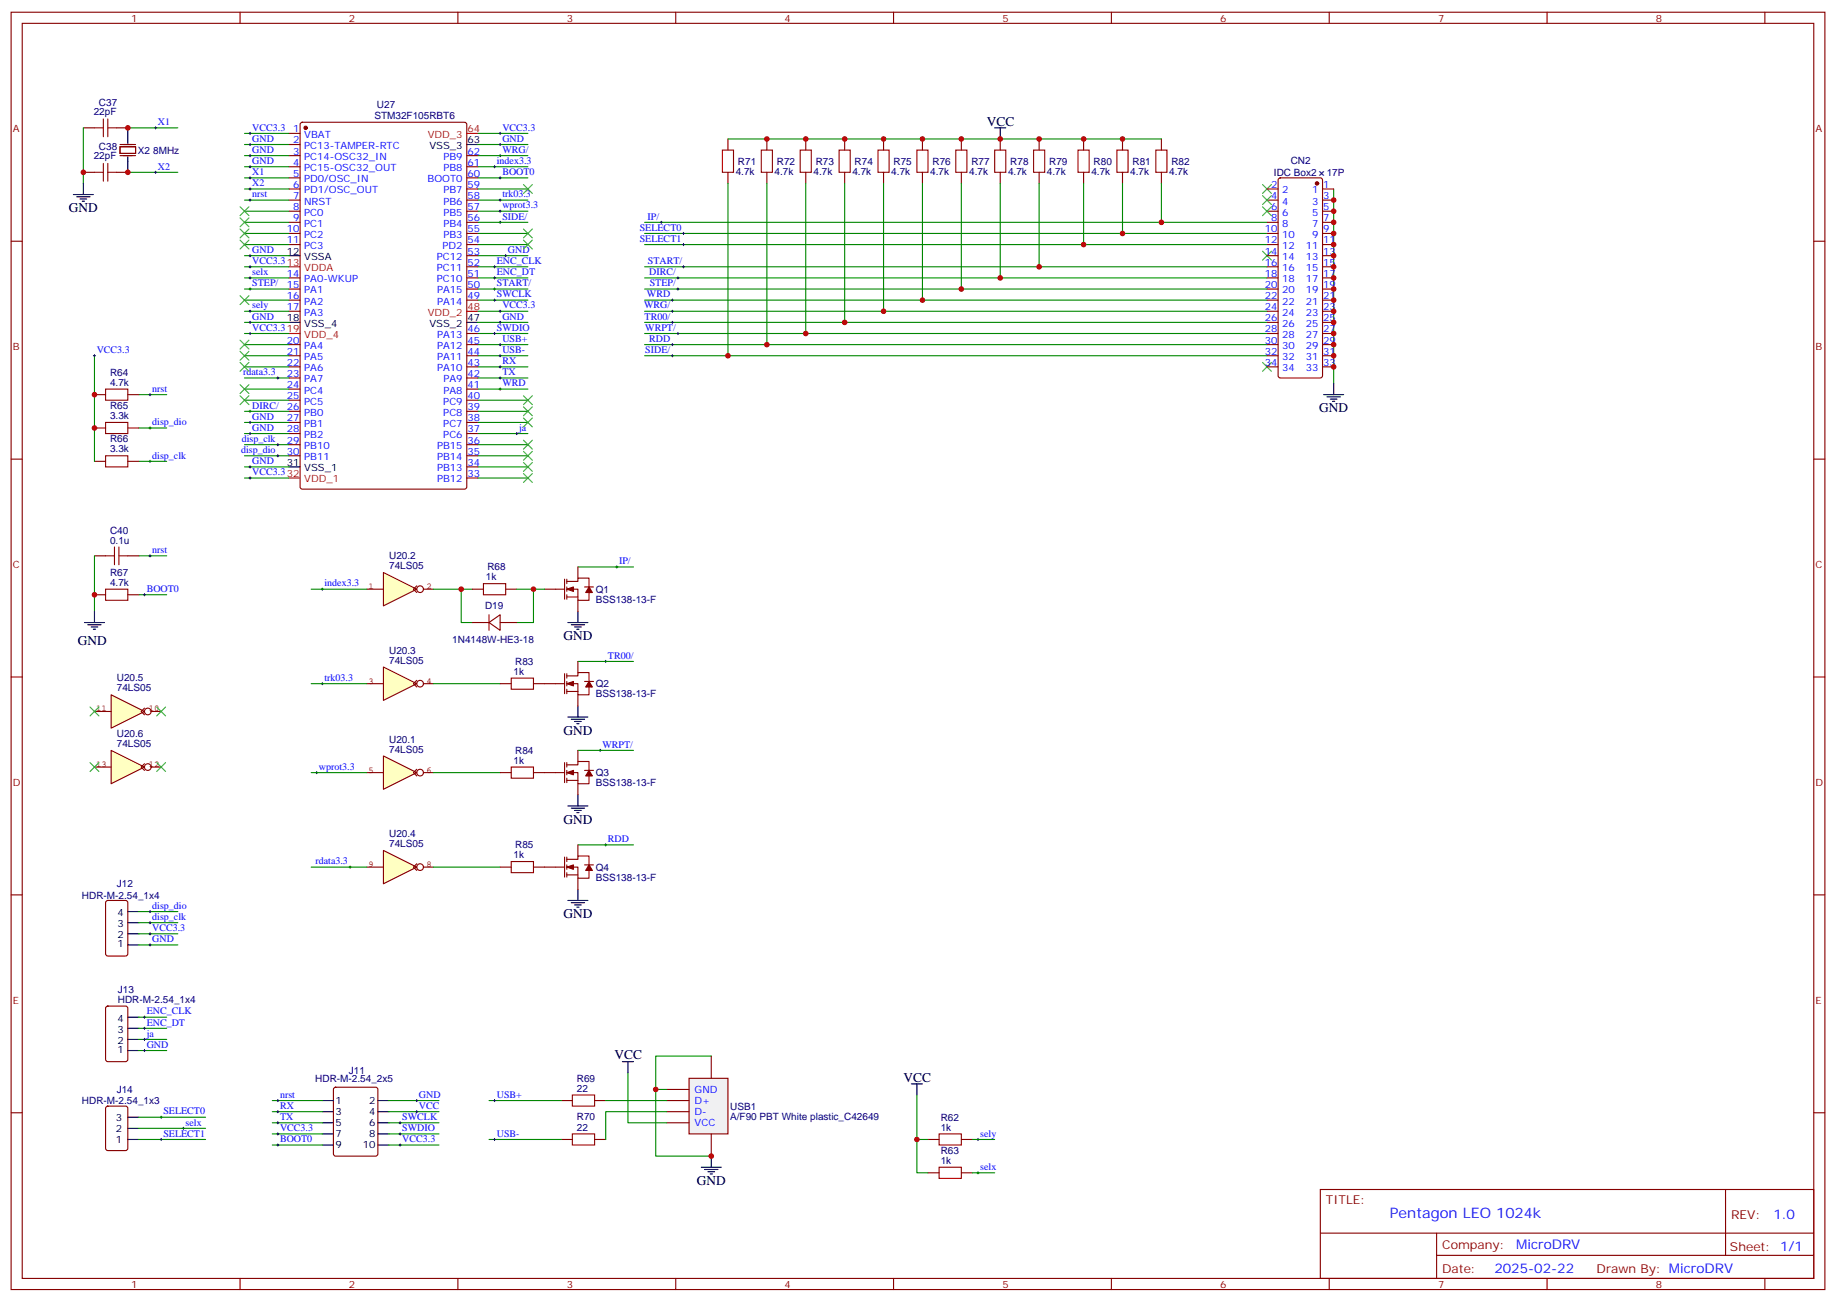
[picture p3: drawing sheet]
<svg xmlns="http://www.w3.org/2000/svg" width="583mm" height="413mm" viewBox="0 0 583 413" stroke-linecap="round" stroke-linejoin="round" font-family="sans-serif">
<g fill="none" stroke="#870000" stroke-width=".35">
<path d="M3.5 3.9h575.8v405.3h-575.8zM7.1 7.4h568.6v398.3h-568.6zM76.2 3.9v3.5M145.3 3.9v3.5M214.5 3.9v3.5M283.6 3.9v3.5M352.8 3.9v3.5M421.9 3.9v3.5M491.1 3.9v3.5M560.2 3.9v3.5M95.5 39l.5-.2h51.5l.6 .4 .1 115.3-.5 .7h-51.7l-.7-.4-.1-115.3zM26.5 54.7h3.5"/>
<path d="M26.5 40.6h3.5M37 54.7h3.6M37 40.6h3.6M38.1 46.6h4.9v2.1h-4.9zM38.1 45.9h4.9M38.1 49.4h4.9M91.7 60h3.5M91.7 42.3h3.5M91.7 45.9h3.5M91.7 49.4h3.5M91.7 52.9h3.5M91.7 56.4h3.5"/>
<path d="M148.2 60h3.5M148.2 49.4h3.5M148.2 52.9h3.5M148.2 56.4h3.5M231.1 44.1v3.5M231.1 54.7v3.5M243.4 44.1v3.5M243.4 54.7v3.5M255.8 44.1v3.5M255.8 54.7v3.5M268.1 44.1v3.5M268.1 54.7v3.5"/>
<path d="M280.5 44.1v3.5M280.5 54.7v3.5M292.8 44.1v3.5M292.8 54.7v3.5M305.2 44.1v3.5M305.2 54.7v3.5M317.5 44.1v3.5M317.5 54.7v3.5M329.8 44.1v3.5M329.8 54.7v3.5M344 44.1v3.5M344 54.7v3.5"/>
<path d="M356.3 44.1v3.5M356.3 54.7v3.5M368.7 44.1v3.5M368.7 54.7v3.5M402.2 60h3.5M405.9 56.7l.5-.3h12.7l.7 .5v62.3l-.2 .5-.5 .2h-12.7l-.5-.2-.2-.5v-62zM419.8 60h3.5M3.5 76.6h3.6M91.7 63.5h3.5M91.7 67h3.5M91.7 70.6h3.5M91.7 74.1h3.5"/>
<path d="M91.7 77.6h3.5M148.2 63.5h3.5M148.2 67h3.5M148.2 70.6h3.5M148.2 74.1h3.5M148.2 77.6h3.5M402.2 63.5h3.5M402.2 67h3.5M402.2 70.6h3.5M402.2 74.1h3.5M402.2 77.6h3.5M419.8 63.5h3.5"/>
<path d="M419.8 67h3.5M419.8 70.6h3.5M419.8 74.1h3.5M419.8 77.6h3.5M575.7 76.6h3.6M91.7 98.8h3.5M91.7 95.3h3.5M91.7 91.7h3.5M91.7 88.2h3.5M148.2 81.1h3.5M148.2 95.3h3.5M148.2 84.7h3.5"/>
<path d="M148.2 91.7h3.5M148.2 88.2h3.5M402.2 98.8h3.5M402.2 81.1h3.5M402.2 95.3h3.5M402.2 84.7h3.5M402.2 91.7h3.5M402.2 88.2h3.5M419.8 98.8h3.5M419.8 81.1h3.5M419.8 95.3h3.5M419.8 84.7h3.5"/>
<path d="M419.8 91.7h3.5M419.8 88.2h3.5M91.7 116.4h3.5M91.7 112.9h3.5M91.7 109.4h3.5M91.7 119.9h3.5M148.2 116.4h3.5M148.2 112.9h3.5M148.2 109.4h3.5M148.2 105.8h3.5M148.2 119.9h3.5M402.2 116.4h3.5"/>
<path d="M402.2 112.9h3.5M402.2 109.4h3.5M402.2 105.8h3.5M402.2 102.3h3.5M419.8 116.4h3.5M419.8 112.9h3.5M419.8 109.4h3.5M419.8 105.8h3.5M419.8 102.3h3.5M30 135.8h3.5M30 125.2h3.5M40.6 135.8h3.5"/>
<path d="M40.6 125.2h3.5M91.7 123.5h3.5M91.7 127h3.5M91.7 130.5h3.5M91.7 134.1h3.5M91.7 137.6h3.5M148.2 123.5h3.5M148.2 127h3.5M148.2 130.5h3.5M148.2 134.1h3.5M148.2 137.6h3.5M3.5 145.7h3.6"/>
<path d="M30 146.4h3.5M40.6 146.4h3.5M91.7 141.1h3.5M91.7 144.6h3.5M148.2 141.1h3.5M148.2 144.6h3.5M148.2 151.7h3.5M148.2 148.2h3.5M575.7 145.7h3.6M30 176.4h3.5M40.6 176.4h3.5M30 188.7h3.5"/>
<path d="M40.6 188.7h3.5M3.5 214.8h3.6M575.7 214.8h3.6M3.5 284h3.6M33.7 286l.5-.2h5.7l.6 .4 .1 16.5-.5 .6-5.9 .1-.6-.5-.1-16.4zM575.7 284h3.6M33.7 319.5l.5-.2h5.7l.6 .4 .1 16.5-.5 .6-5.9 .1-.6-.5-.1-16.4zM3.5 353.1h3.6M178.2 349.3h3.5M188.7 349.3h3.6M575.7 353.1h3.6M178.2 361.6h3.5"/>
<path d="M188.7 361.6h3.6M294.6 361.6h3.5M294.6 372.2h3.5M305.2 361.6h3.5M305.2 372.2h3.5M419.1 377.5h156.6v28.2h-156.6zM547.7 377.5v20.9M419.1 391.3h156.5M456 398.4h119.6M456 391.3v14.1M76.2 405.7v3.5M145.3 405.7v3.5"/>
<path d="M214.5 405.7v3.5M283.6 405.7v3.5M352.8 405.7v3.5M421.9 405.7v3.5M491.1 405.7v3.5M560.2 405.7v3.5"/>
</g>
<g fill="none" stroke="#a10000" stroke-width=".35">
<path d="M32.8 37.7v5.7M34.2 37.7v5.7M30 54.7h2.8M30 40.6h2.8M32.8 51.9v5.6M34.2 54.7h2.8M34.2 51.9v5.6M34.2 40.6h2.8M229.3 47.6h3.5v7.1h-3.5zM241.7 47.6h3.5v7.1h-3.5zM254 47.6h3.5v7.1h-3.5zM266.3 47.6h3.6v7.1h-3.6z"/>
<path d="M278.7 47.6h3.5v7.1h-3.5zM291 47.6h3.6v7.1h-3.6zM303.4 47.6h3.5v7.1h-3.5zM315.7 47.6h3.6v7.1h-3.6zM328.1 47.6h3.5v7.1h-3.5zM342.2 47.6h3.5v7.1h-3.5zM354.5 47.6h3.6v7.1h-3.6zM366.9 47.6h3.5v7.1h-3.5zM33.5 134.1h7.1v3.5h-7.1zM33.5 123.5h7.1v3.5h-7.1zM33.5 144.6h7.1v3.6h-7.1zM33.5 176.4h2.8"/>
<path d="M36.3 173.6v5.6M37.7 176.4h2.9M37.7 173.6v5.6M33.5 187h7.1v3.5h-7.1zM181.7 359.8h7v3.6h-7zM181.7 347.5h7v3.5h-7zM298.1 359.8h7.1v3.6h-7.1zM298.1 370.4h7.1v3.5h-7.1z"/>
</g>
<g fill="none" stroke="#000" stroke-width=".35">
<path d="M26.5 58.2v3.5M40.6 40.6v4.9M40.6 49.7v5M148.2 45.9h3.5M315.7 40.6h3.6M317.5 40.6v3.5M23.3 61.7h6.3M24.3 62.4h4.3M25.4 63.1h2.1M26.1 63.9h.7M91.7 81.1h3.5M91.7 102.3h3.5"/>
<path d="M148.2 102.3h3.5M420.2 125.2h6.3M421.2 125.9h4.2M422.3 126.6h2.1M423 127.4h.7M423.3 121.7v3.5M91.7 148.2h3.5M26.8 197.6h6.4M27.9 198.3h4.2M28.9 199h2.1M29.6 199.7h.7M30 194v3.6"/>
<path d="M40.6 299.9h3.5M40.6 296.3h3.5M40.6 292.8h3.5M40.6 289.3h3.5M40.6 333.4h3.5M40.6 329.8h3.5M40.6 326.3h3.5M40.6 322.8h3.5"/>
</g>
<g fill="none" stroke="#3c3" stroke-width=".35">
<path d="M400.8 58.6l2.8 2.8M403.6 58.6l-2.8 2.8M76.2 65.6l2.8 2.8M76.2 69.1l2.8 2.9M76.2 72.7l2.8 2.8M76.2 76.2l2.8 2.8M79 65.6l-2.8 2.8M79 69.1l-2.8 2.9M79 72.7l-2.8 2.8M79 76.2l-2.8 2.8M166.2 76.2l2.8 2.8M169 76.2l-2.8 2.8"/>
<path d="M400.8 79.7l2.8 2.9M400.8 65.6l2.8 2.8M400.8 62.1l2.8 2.8M403.6 79.7l-2.8 2.9M403.6 65.6l-2.8 2.8M403.6 62.1l-2.8 2.8M76.2 108l2.8 2.8M76.2 111.5l2.8 2.8M76.2 115l2.8 2.8M79 108l-2.8 2.8M79 111.5l-2.8 2.8M79 115l-2.8 2.8"/>
<path d="M400.8 115l2.8 2.8M403.6 115l-2.8 2.8M76.2 122.1l2.8 2.8M76.2 125.6l2.8 2.8M79 122.1l-2.8 2.8M79 125.6l-2.8 2.8M166.2 125.6l2.8 2.8M166.2 139.7l2.8 2.8M169 125.6l-2.8 2.8M169 139.7l-2.8 2.8M166.2 143.2l2.8 2.9M166.2 146.8l2.8 2.8"/>
<path d="M166.2 150.3l2.8 2.8M169 143.2l-2.8 2.9M169 146.8l-2.8 2.8M169 150.3l-2.8 2.8"/>
</g>
<g fill="none" stroke="#008700" stroke-width=".35">
<path d="M26.5 40.6v17.6M40.6 40.6h15.8M40.6 54.7h15.8M77.6 42.3h14.1M77.6 45.9h14.1M77.6 49.4h14.1M77.6 52.9h14.1M77.6 56.4h14.1M77.6 60h14.1M151.7 42.3h15.9M151.7 45.9h15.9M151.7 49.4h15.9"/>
<path d="M151.7 52.9h15.9M151.7 56.4h15.9M151.7 60h15.9M231.1 58.2v54.7M231.1 44.1h137.6M243.4 58.2v51.2M255.8 58.2v47.6M268.1 58.2v44.1M280.5 58.2v40.6M292.8 58.2v37.1M305.2 58.2v33.5M317.5 58.2v30"/>
<path d="M329.8 58.2v26.5M344 58.2v19.4M356.3 58.2v15.9M368.7 58.2v12.4M423.3 60v61.7M77.6 70.6h14.1M77.6 74.1h14.1M77.6 77.6h14.1M77.6 63.5h14.1M77.6 67h14.1M151.7 70.6h15.9M151.7 74.1h15.9"/>
<path d="M151.7 77.6h15.9M151.7 63.5h15.9M151.7 67h15.9M204.6 70.6h197.6M204.6 74.1h197.6M204.6 77.6h197.6M77.6 84.7h14.1M77.6 88.2h14.1M77.6 91.7h14.1M77.6 95.3h14.1M77.6 98.8h14.1M77.6 81.1h14.1"/>
<path d="M151.7 84.7h15.9M151.7 88.2h15.9M151.7 91.7h15.9M151.7 95.3h15.9M151.7 98.8h15.9M151.7 81.1h15.9M204.6 84.7h197.6M204.6 88.2h197.6M204.6 91.7h197.6M204.6 95.3h197.6M204.6 98.8h197.6M30 112.9v33.5"/>
<path d="M77.6 102.3h14.1M77.6 105.8h14.1M77.6 109.4h14.1M77.6 112.9h14.1M77.6 116.4h14.1M77.6 119.9h14.1M151.7 102.3h15.9M151.7 105.8h15.9M151.7 109.4h15.9M151.7 112.9h15.9M151.7 116.4h15.9M151.7 119.9h15.9"/>
<path d="M204.6 102.3h197.6M204.6 105.8h197.6M204.6 109.4h197.6M204.6 112.9h197.6M44.1 125.2h8.8M44.1 135.8h8.8M77.6 123.5h14.1M77.6 127h14.1M77.6 130.5h14.1M77.6 134.1h14.1M77.6 137.6h14.1M151.7 123.5h15.9"/>
<path d="M151.7 127h15.9M151.7 130.5h15.9M151.7 134.1h15.9M151.7 137.6h15.9M44.1 146.4h8.8M77.6 148.2h14.1M77.6 151.7h14.1M77.6 141.1h14.1M77.6 144.6h14.1M151.7 148.2h15.9M151.7 151.7h15.9M151.7 141.1h15.9"/>
<path d="M151.7 144.6h15.9M30 176.4v17.6M44.1 176.4h8.8M44.1 188.7h8.8M44.1 289.3h12.3M44.1 292.8h12.3M44.1 296.3h12.3M44.1 299.9h12.3M44.1 322.8h8.8M44.1 326.3h8.8M44.1 329.8h8.8M44.1 333.4h8.8"/>
</g>
<g fill="#870000" stroke="#870000" stroke-width=".35">
<circle cx="418" cy="58.2" r=".53"/>
<circle cx="97" cy="40.6" r=".53"/>
</g>
<g fill="none" stroke="#000" stroke-width=".32">
<path d="M49 40.6h.7M49 54.7h.7M49.4 40.2v.7M49.4 54.3v.7M79 49.4h.7M79 45.9h.7M79 52.9h.7M79 56.4h.7M79 60h.7M79.4 45.5v.7M79.4 49v.7M79.4 52.6v.7"/>
<path d="M79.4 56.1v.7M79.4 59.6v.7M156.6 52.9h.7M157 52.6v.7M158.4 49.4h.7M158.4 42.3h.7M158.4 45.9h.7M158.4 56.4h.7M158.7 42v.7M158.7 45.5v.7M158.7 49v.7M158.7 56.1v.7"/>
<path d="M79 63.5h.7M79.4 63.1v.8M158.4 70.6h.7M158.4 63.5h.7M158.4 67h.7M158.7 63.1v.8M158.7 66.7v.7M158.7 70.2v.7M209.5 70.6h.8M209.9 70.2v.7M216.6 77.6h.7M216.6 74.1h.7"/>
<path d="M217 73.7v.7M217 77.3v.7M79 88.2h.7M79 91.7h.7M79 98.8h.7M79 81.1h.7M79.4 80.8v.7M79.4 87.8v.7M79.4 91.4v.7M79.4 98.4v.7M156.6 84.7h.7M156.6 88.2h.7"/>
<path d="M156.6 91.7h.7M157 84.3v.7M157 87.8v.7M157 91.4v.7M160.2 81.1h.7M160.5 80.8v.7M213.1 95.3h.7M213.1 98.8h.7M213.4 94.9v.7M213.4 98.4v.7M214.8 88.2h.7M214.8 91.7h.7"/>
<path d="M215.2 87.8v.7M215.2 91.4v.7M216.6 84.7h.7M217 84.3v.7M79 102.3h.7M79.4 102v.7M87.8 119.9h.7M88.2 119.6v.7M158.4 102.3h.7M158.4 109.4h.7M158.4 112.9h.7M158.7 102v.7"/>
<path d="M158.7 109v.7M158.7 112.5v.7M213.1 102.3h.7M213.1 109.4h.7M213.1 112.9h.7M213.4 102v.7M213.4 109v.7M213.4 112.5v.7M214.8 105.8h.7M215.2 105.5v.7M47.3 125.2h.7M47.3 135.8h.7"/>
<path d="M47.6 124.9v.7M47.6 135.5v.7M79 130.5h.7M79.4 130.2v.7M158.4 123.5h.7M158.7 123.1v.7M163.7 137.6h.7M164 137.2v.7M47.3 146.4h.7M47.6 146.1v.7M79 148.2h.7M79.4 147.8v.7"/>
<path d="M87.8 144.6h.7M87.8 141.1h.7M88.2 140.8v.7M88.2 144.3v.7M47.3 176.4h.7M47.6 176v.7M195.4 179.9h.7M195.8 179.6v.7M45.5 188.7h.7M45.9 188.4v.7M102 187h.7M102.3 186.6v.7"/>
<path d="M102 217h.7M102.3 216.6v.7M191.9 209.9h.7M192.3 209.6v.7M190.1 238.1h.8M190.5 237.8v.7M100.2 245.2h.7M100.5 244.8v.7M110.8 275.2h.7M111.1 274.8v.7M191.9 268.1h.7M192.3 267.8v.7"/>
<path d="M47.3 299.9h.7M47.3 296.3h.7M47.3 292.8h.7M47.3 289.3h.7M47.6 288.9v.7M47.6 292.5v.7M47.6 296v.7M47.6 299.5v.7M45.5 322.8h.7M45.5 326.3h.7M45.5 329.8h.7M45.5 333.4h.7"/>
<path d="M45.9 322.4v.7M45.9 326v.7M45.9 329.5v.7M45.9 333v.7M50.8 354.5h.7M51.2 354.2v.7M57.9 358.1h.7M58.2 357.7v.7M310.1 372.2h.7M310.1 361.6h.7M310.4 361.2v.8M310.4 371.8v.7"/>
</g>
<path d="M148.2 42.3h3.5M91.7 84.7h3.5M148.2 98.8h3.5M91.7 105.8h3.5M91.7 151.7h3.5" fill="none" stroke="#f00" stroke-width=".35"/>
<path d="M218.7 342.2h12.4v17.6h-12.4z" fill="#f0f0f0" stroke="#870000" stroke-width=".35"/>
<path d="M225.8 335.1v7.1M211.7 356.3h7M211.7 352.8h7M211.7 349.3h7M211.7 345.7h7M225.8 359.8v7.1" fill="none" stroke="#870000" stroke-width=".35"/>
<path d="M225.8 335.1h-17.7v31.8h17.7M155.2 349.3h23M192.3 349.3h19.4M199.3 340.4v15.9h12.4M208.1 345.7h3.6M211.7 352.8h-19.4v8.8M155.2 361.6h23M308.7 361.6h7M308.7 372.2h7" fill="none" stroke="#008700" stroke-width=".35"/>
<path d="M197.6 336.9h3.5M199.3 336.9v3.5M222.6 370.4h6.4M223.7 371.1h4.2M224.7 371.8h2.1M225.4 372.5h.7M225.8 366.9v3.5" fill="none" stroke="#000" stroke-width=".35"/>
<g fill="none" stroke="#000" stroke-width=".32">
<path d="M79 42.3h.7M79.4 42v.7M79 84.7h.7M79.4 84.3v.7M158.4 98.8h.7M158.7 98.4v.7M29.6 112.9h.7M30 112.5v.7M79 105.8h.7M79.4 105.5v.7M156.6 105.8h.7M157 105.5v.7"/>
<path d="M79 137.6h.7M79 134.1h.7M79.4 133.7v.7M79.4 137.2v.7M79 151.7h.7M79.4 151.3v.7M156.6 349.3h.7M157 348.9v.7M156.6 361.6h.7M157 361.2v.8"/>
</g>
<path d="M166.2 58.6l2.8 2.8M169 58.6l-2.8 2.8M166.2 72.7l2.8 2.8M169 72.7l-2.8 2.8M76.2 93.8l2.8 2.9M79 93.8l-2.8 2.9M166.2 129.1l2.8 2.8M166.2 132.6l2.8 2.9M169 129.1l-2.8 2.8M169 132.6l-2.8 2.9" fill="none" stroke="#3c3" stroke-width=".35"/>
<path d="M35.3 238.1l10.6 5.3-10.6 5.3z" fill="#ffffc2" stroke="#850000" stroke-width=".35"/>
<g fill="none" stroke="#850000" stroke-width=".35">
<path d="M30 243.4h5.3M45.9 242.4l-1.1 1 1.1 1.1M48 243.4h3.2"/>
<circle cx="46.9" cy="243.4" r="1.06"/>
</g>
<path d="M35.3 220.5l10.6 5.3-10.6 5.3z" fill="#ffffc2" stroke="#850000" stroke-width=".35"/>
<g fill="none" stroke="#850000" stroke-width=".35">
<path d="M30 225.8h5.3M45.9 224.7l-1.1 1.1 1.1 1M48 225.8h3.2"/>
<circle cx="46.9" cy="225.8" r="1.06"/>
</g>
<path d="M121.7 269.9l10.6 5.3-10.6 5.3z" fill="#ffffc2" stroke="#850000" stroke-width=".35"/>
<g fill="none" stroke="#850000" stroke-width=".35">
<path d="M116.4 275.2h5.3M132.3 274.1l-1.1 1.1 1.1 1M134.4 275.2h3.2"/>
<circle cx="133.3" cy="275.2" r="1.06"/>
</g>
<path d="M121.7 211.7l10.6 5.3-10.6 5.3z" fill="#ffffc2" stroke="#850000" stroke-width=".35"/>
<g fill="none" stroke="#850000" stroke-width=".35">
<path d="M116.4 217h5.3M132.3 215.9l-1.1 1.1 1.1 1M134.4 217h3.2"/>
<circle cx="133.3" cy="217" r="1.06"/>
</g>
<path d="M121.7 181.7l10.6 5.3-10.6 5.3z" fill="#ffffc2" stroke="#850000" stroke-width=".35"/>
<g fill="none" stroke="#850000" stroke-width=".35">
<path d="M116.4 187h5.3M132.3 185.9l-1.1 1.1 1.1 1M134.4 187h3.2"/>
<circle cx="133.3" cy="187" r="1.06"/>
</g>
<path d="M121.7 239.9l10.6 5.3-10.6 5.3z" fill="#ffffc2" stroke="#850000" stroke-width=".35"/>
<g fill="none" stroke="#850000" stroke-width=".35">
<path d="M116.4 245.2h5.3M132.3 244.1l-1.1 1.1 1.1 1M134.4 245.2h3.2"/>
<circle cx="133.3" cy="245.2" r="1.06"/>
</g>
<g fill="none" stroke="#008700" stroke-width=".35">
<path d="M183.4 179.9h17.7M98.8 187h17.6M137.6 187h12.3M146.4 187v10.6h3.5M164 187h8.9M169.3 187v10.6h-5.3M98.8 217h17.6M137.6 217h21.1M183.4 209.9h17.7M183.4 238.1h17.7M98.8 245.2h17.6M137.6 245.2h21.1"/>
<path d="M98.8 275.2h17.6M137.6 275.2h21.1M183.4 268.1h17.7M44.1 354.5h21.2M44.1 358.1h21.2M86.4 349.3h15.9M86.4 352.8h15.9M86.4 356.3h15.9M86.4 359.8h15.9M123.5 349.3h15.8M123.5 352.8h15.8M123.5 356.3h15.8"/>
<path d="M123.5 359.8h15.8M291 347.5v24.7h3.6M44.1 361.6h21.2M86.4 363.4h15.9M123.5 363.4h15.8M291 361.6h3.6"/>
</g>
<g fill="none" stroke="#870000" stroke-width=".35">
<path d="M183.4 179.9v3.5M149.9 187h3.6M149.9 197.6h5.3M155.2 197.6l3.5-2.5v4.9zM155.2 195.1v4.9M158.7 197.6h5.3M160.5 187h3.5M172.9 187h6.3M179.2 183.8v6.3M179.9 184.5h3.5v-1.1h3.6v2.9M179.9 187h3.5v3.5h3.6v-2.5M179.9 189.4h3.5"/>
<path d="M179.9 183.8v1.4M179.9 186.3v1.4M179.9 188.7v1.4M183.4 190.5v3.5M185.6 186.3h2.8M158.7 217h3.6M169.3 217h9.9M179.2 213.8v6.3M179.9 214.5h3.5v-1.1h3.6v2.9M179.9 217h3.5v3.5h3.6v-2.5M179.9 213.8v1.4M179.9 216.3v1.4"/>
<path d="M179.9 218.7v1.4M179.9 219.4h3.5M183.4 209.9v3.5M185.6 216.3h2.8M183.4 220.5v3.5M183.4 238.1v3.6M158.7 245.2h3.6M169.3 245.2h9.9M179.2 242v6.4M179.9 242.7h3.5v-1h3.6v2.8M179.9 245.2h3.5v3.5h3.6v-2.5M179.9 242v1.4"/>
<path d="M179.9 244.5v1.4M179.9 246.9v1.5M179.9 247.7h3.5M183.4 248.7v3.5M185.6 244.5h2.8M158.7 275.2h3.6M169.3 275.2h9.9M179.2 272v6.3M179.9 272.7h3.5v-1.1h3.6v2.9M179.9 275.2h3.5v3.5h3.6v-2.5M179.9 272v1.4M179.9 274.5v1.4"/>
<path d="M179.9 276.9v1.4M179.9 277.6h3.5M183.4 268.1v3.5M183.4 278.7v3.5M185.6 274.5h2.8M33.7 351.2l.5-.2h5.7l.6 .4 .1 13-.5 .7h-5.9l-.6-.4-.1-13zM106.1 345.2l.4-.2h12.7l.7 .4v20.8l-.4 .6-13 .1-.6-.5-.1-20.7z"/>
</g>
<g fill="none" stroke="#000" stroke-width=".35">
<path d="M180.3 197.6h6.3M181.3 198.3h4.3M182.4 199h2.1M183.1 199.7h.7M183.4 194v3.6M180.3 227.5h6.3M181.3 228.2h4.3M182.4 229h2.1M183.1 229.7h.7M183.4 224v3.5M180.3 255.8h6.3M181.3 256.5h4.3"/>
<path d="M182.4 257.2h2.1M183.1 257.9h.7M183.4 252.2v3.6M180.3 285.8h6.3M181.3 286.5h4.3M182.4 287.2h2.1M183.1 287.9h.7M183.4 282.2v3.6M40.6 354.5h3.5M40.6 358.1h3.5M102.3 349.3h3.5M102.3 352.8h3.5"/>
<path d="M102.3 356.3h3.5M102.3 359.8h3.5M119.9 349.3h3.6M119.9 352.8h3.6M119.9 356.3h3.6M119.9 359.8h3.6M289.3 344h3.5M291 344v3.5M40.6 361.6h3.5M102.3 363.4h3.5M119.9 363.4h3.6"/>
</g>
<g fill="none" stroke="#000" stroke-width=".32">
<path d="M156.6 95.3h.7M157 94.9v.7M158.4 116.4h.7M158.4 119.9h.7M158.7 116.1v.7M158.7 119.6v.7M87.8 349.3h.7M87.8 352.8h.7M87.8 356.3h.7M87.8 359.8h.7M88.2 348.9v.7M88.2 352.4v.7"/>
<path d="M88.2 356v.7M88.2 359.5v.7M126.6 356.3h.8M126.6 359.8h.8M127 356v.7M127 359.5v.7M131.9 349.3h.7M131.9 352.8h.7M132.3 348.9v.7M132.3 352.4v.7M50.8 361.6h.7M51.2 361.2v.8"/>
<path d="M87.8 363.4h.7M88.2 363v.7M126.6 363.4h.8M127 363v.7"/>
</g>
<g fill="#870000" stroke="#870000" stroke-width=".35">
<path d="M179.9 187l2.1-.7v1.4z"/>
<path d="M187 186.3l1 1.7h-2.1z"/>
<path d="M179.9 217l2.1-.7v1.4z"/>
<path d="M187 216.3l1 1.7h-2.1z"/>
<path d="M179.9 245.2l2.1-.7v1.4z"/>
<path d="M187 244.5l1 1.7h-2.1z"/>
<path d="M179.9 275.2l2.1-.7v1.4z"/>
<path d="M187 274.5l1 1.7h-2.1z"/>
</g>
<path d="M153.5 185.2h7v3.5h-7zM162.3 215.2h7v3.5h-7zM162.3 243.4h7v3.5h-7zM162.3 273.4h7v3.5h-7z" fill="none" stroke="#a10000" stroke-width=".35"/>
<path d="M28.6 224.4l2.8 2.8M31.4 224.4l-2.8 2.8M49.7 224.4l2.9 2.8M52.6 224.4l-2.9 2.8M28.6 242l2.8 2.8M31.4 242l-2.8 2.8M49.7 242l2.9 2.8M52.6 242l-2.9 2.8" fill="none" stroke="#3c3" stroke-width=".35"/>
<g fill="#c00">
<circle cx="30" cy="188.7" r=".88"/>
<circle cx="317.5" cy="44.1" r=".88"/>
<circle cx="243.4" cy="44.1" r=".88"/>
<circle cx="255.8" cy="44.1" r=".88"/>
<circle cx="268.1" cy="44.1" r=".88"/>
<circle cx="280.5" cy="44.1" r=".88"/>
<circle cx="292.8" cy="44.1" r=".88"/>
<circle cx="305.2" cy="44.1" r=".88"/>
<circle cx="329.8" cy="44.1" r=".88"/>
<circle cx="423.3" cy="116.4" r=".88"/>
<circle cx="423.3" cy="112.9" r=".88"/>
<circle cx="423.3" cy="109.4" r=".88"/>
<circle cx="423.3" cy="105.8" r=".88"/>
<circle cx="423.3" cy="102.3" r=".88"/>
<circle cx="423.3" cy="98.8" r=".88"/>
<circle cx="423.3" cy="95.2" r=".88"/>
<circle cx="423.3" cy="91.7" r=".88"/>
<circle cx="423.3" cy="88.2" r=".88"/>
<circle cx="423.3" cy="84.7" r=".88"/>
<circle cx="423.3" cy="81.1" r=".88"/>
<circle cx="423.3" cy="77.6" r=".88"/>
<circle cx="423.3" cy="74.1" r=".88"/>
<circle cx="423.3" cy="70.6" r=".88"/>
<circle cx="423.3" cy="67" r=".88"/>
<circle cx="423.3" cy="63.5" r=".88"/>
<circle cx="40.6" cy="54.7" r=".88"/>
<circle cx="26.5" cy="54.7" r=".88"/>
<circle cx="40.6" cy="40.6" r=".88"/>
<circle cx="30" cy="135.8" r=".88"/>
<circle cx="30" cy="125.2" r=".88"/>
<circle cx="368.7" cy="70.6" r=".88"/>
<circle cx="356.3" cy="74.1" r=".88"/>
<circle cx="344" cy="77.6" r=".88"/>
<circle cx="329.8" cy="84.7" r=".88"/>
<circle cx="317.5" cy="88.2" r=".88"/>
<circle cx="305.2" cy="91.7" r=".88"/>
<circle cx="292.8" cy="95.2" r=".88"/>
<circle cx="280.5" cy="98.8" r=".88"/>
<circle cx="268.1" cy="102.3" r=".88"/>
<circle cx="255.8" cy="105.8" r=".88"/>
<circle cx="243.4" cy="109.4" r=".88"/>
<circle cx="231.1" cy="112.9" r=".88"/>
<circle cx="208.1" cy="345.7" r=".88"/>
<circle cx="225.8" cy="366.9" r=".88"/>
<circle cx="344" cy="44.1" r=".88"/>
<circle cx="356.3" cy="44.1" r=".88"/>
<circle cx="169.3" cy="187" r=".88"/>
<circle cx="146.4" cy="187" r=".88"/>
<circle cx="291" cy="361.6" r=".88"/>
</g>
<text font-size="4.6" fill="#00f" x="441.2" y="386.5">Pentagon LEO 1024k</text>
<g font-size="4.2">
<text x="313.3" y="39.9">VCC</text>
<text x="21.9" y="67.4">GND</text>
<text x="418.8" y="130.9">GND</text>
<text x="178.9" y="203.2">GND</text>
<text x="24.7" y="204.6">GND</text>
<text x="178.9" y="233.2">GND</text>
<text x="178.9" y="261.4">GND</text>
<text x="178.9" y="291.4">GND</text>
<text x="195.1" y="336.2">VCC</text>
<text x="286.8" y="343.3">VCC</text>
<text x="221.2" y="376.1">GND</text>
</g>
<g font-size="4.2" fill="#00f">
<text x="562.9" y="386.7">1.0</text>
<text x="481.3" y="396.3">MicroDRV</text>
<text x="474.4" y="404.1">2025-02-22</text>
</g>
<g font-size="3.9" fill="#800">
<text x="420.9" y="382.1">TITLE:</text>
<text x="549.5" y="386.7">REV:</text>
<text x="457.8" y="396.3">Company:</text>
<text x="549.1" y="396.9">Sheet: 1/1</text>
<text x="457.8" y="403.9">Date:</text>
<text x="506.8" y="404">Drawn By: MicroDRV</text>
</g>
<g font-size="3.2" fill="#800">
<text x="41.6" y="6.9">1</text>
<text x="110.8" y="6.9">2</text>
<text x="179.9" y="6.9">3</text>
<text x="249.1" y="6.9">4</text>
<text x="318.2" y="6.9">5</text>
<text x="387.3" y="6.9">6</text>
<text x="456.5" y="6.9">7</text>
<text x="525.6" y="6.9">8</text>
<text x="4.1" y="42">A</text>
<text x="576.3" y="42">A</text>
<text x="4.1" y="111.1">B</text>
<text x="576.3" y="111.1">B</text>
<text x="4.1" y="180.3">C</text>
<text x="576.3" y="180.3">C</text>
<text x="4.1" y="249.4">D</text>
<text x="576.3" y="249.4">D</text>
<text x="4.1" y="318.6">E</text>
<text x="576.3" y="318.6">E</text>
<text x="41.6" y="408.7">1</text>
<text x="110.8" y="408.7">2</text>
<text x="179.9" y="408.7">3</text>
<text x="249.1" y="408.7">4</text>
<text x="318.2" y="408.7">5</text>
<text x="387.3" y="408.7">6</text>
<text x="456.5" y="408.7">7</text>
<text x="525.6" y="408.7">8</text>
</g>
<g font-size="3.2" fill="#000080">
<text x="31.4" y="33.5">C37</text>
<text x="119.7" y="34.3">U27</text>
<text x="29.8" y="36.4">22pF</text>
<text x="118.8" y="37.6">STM32F105RBT6</text>
<text x="31.4" y="47.6">C38</text>
<text x="29.8" y="50.5">22pF</text>
<text x="43.7" y="48.8">X2</text>
<text x="48.6" y="48.8">8MHz</text>
<text x="234.2" y="52.2">R71</text>
<text x="246.6" y="52.2">R72</text>
<text x="258.9" y="52.2">R73</text>
<text x="271.3" y="52.2">R74</text>
<text x="283.6" y="52.2">R75</text>
<text x="296" y="52.2">R76</text>
<text x="308.3" y="52.2">R77</text>
<text x="320.7" y="52.2">R78</text>
<text x="333" y="52.2">R79</text>
<text x="347.1" y="52.2">R80</text>
<text x="359.5" y="52.2">R81</text>
<text x="371.8" y="52.2">R82</text>
<text x="409.7" y="52">CN2</text>
<text x="233.5" y="55.4">4.7k</text>
<text x="245.9" y="55.4">4.7k</text>
<text x="258.2" y="55.4">4.7k</text>
<text x="270.6" y="55.4">4.7k</text>
<text x="282.9" y="55.4">4.7k</text>
<text x="295.3" y="55.4">4.7k</text>
<text x="307.6" y="55.4">4.7k</text>
<text x="320" y="55.4">4.7k</text>
<text x="332.3" y="55.4">4.7k</text>
<text x="346.4" y="55.4">4.7k</text>
<text x="358.8" y="55.4">4.7k</text>
<text x="371.1" y="55.4">4.7k</text>
<text x="404.4" y="55.8">IDC Box2</text>
<text x="421.1" y="55.8">17P</text>
<text x="34.9" y="119.2">R64</text>
<text x="34.9" y="122.4">4.7k</text>
<text x="34.9" y="129.8">R65</text>
<text x="34.9" y="133">3.3k</text>
<text x="34.9" y="143.6">3.3k</text>
<text x="34.9" y="140.4">R66</text>
<text x="34.9" y="172.5">0.1u</text>
<text x="34.9" y="169.3">C40</text>
<text x="123.5" y="177.4">U20.2</text>
<text x="34.9" y="185.9">4.7k</text>
<text x="34.9" y="182.7">R67</text>
<text x="123.5" y="180.6">74LS05</text>
<text x="154.2" y="184.2">1k</text>
<text x="154.7" y="180.9">R68</text>
<text x="189.1" y="191.3">BSS138-13-F</text>
<text x="189.1" y="188.1">Q1</text>
<text x="154" y="193.4">D19</text>
<text x="143.6" y="204">1N4148W-HE3-18</text>
<text x="123.5" y="207.4">U20.3</text>
<text x="123.5" y="210.6">74LS05</text>
<text x="163" y="214.1">1k</text>
<text x="163.5" y="210.9">R83</text>
<text x="37.1" y="219.4">74LS05</text>
<text x="37.1" y="216.3">U20.5</text>
<text x="189.1" y="221.3">BSS138-13-F</text>
<text x="189.1" y="218.1">Q2</text>
<text x="37.1" y="233.9">U20.6</text>
<text x="37.1" y="237.1">74LS05</text>
<text x="123.5" y="238.8">74LS05</text>
<text x="123.5" y="235.7">U20.1</text>
<text x="163.5" y="239.1">R84</text>
<text x="163" y="242.4">1k</text>
<text x="189.1" y="249.5">BSS138-13-F</text>
<text x="189.1" y="246.3">Q3</text>
<text x="123.5" y="268.8">74LS05</text>
<text x="123.5" y="265.6">U20.4</text>
<text x="163.5" y="269.1">R85</text>
<text x="163" y="272.3">1k</text>
<text x="37.1" y="281.4">J12</text>
<text x="189.1" y="279.5">BSS138-13-F</text>
<text x="189.1" y="276.3">Q4</text>
<text x="26" y="285.1">HDR-M-2.54_1x4</text>
<text x="37.4" y="315.1">J13</text>
<text x="37.4" y="318.2">HDR-M-2.54_1x4</text>
<text x="110.8" y="340.8">J11</text>
<text x="37" y="346.8">J14</text>
<text x="100.1" y="343.3">HDR-M-2.54_2x5</text>
<text x="183.1" y="346.4">22</text>
<text x="183.1" y="343.2">R69</text>
<text x="26" y="350.4">HDR-M-2.54_1x3</text>
<text x="231.8" y="352.2">USB1</text>
<text x="183.1" y="358.8">22</text>
<text x="183.1" y="355.6">R70</text>
<text x="231.8" y="355.3">A/F90 PBT White plastic_C42649</text>
<text x="298.6" y="358.8">1k</text>
<text x="298.6" y="355.6">R62</text>
<text x="298.6" y="369.4">1k</text>
<text x="298.6" y="366.2">R63</text>
</g>
<g font-size="3.2" fill="#00f">
<text x="50.1" y="39.7">X1</text>
<text x="80.1" y="41.5">VCC3.3</text>
<text x="93.1" y="42">1</text>
<text x="159.5" y="41.5">VCC3.3</text>
<text x="80.1" y="45">GND</text>
<text x="93.1" y="45.5">2</text>
<text x="96.6" y="43.7">VBAT</text>
<text x="96.6" y="47.3">PC13-TAMPER-RTC</text>
<text x="159.5" y="45">GND</text>
<text x="50.1" y="53.8">X2</text>
<text x="80.1" y="48.5">GND</text>
<text x="80.1" y="52">GND</text>
<text x="93.1" y="49">3</text>
<text x="93.1" y="52.6">4</text>
<text x="96.6" y="50.8">PC14-OSC32_IN</text>
<text x="140.8" y="50.8">PB9</text>
<text x="148.3" y="52.6">61</text>
<text x="148.3" y="49">62</text>
<text x="157.7" y="52">index3.3</text>
<text x="159.5" y="48.5">WRG/</text>
<text x="80.1" y="55.6">X1</text>
<text x="80.1" y="59.1">X2</text>
<text x="93.1" y="56.1">5</text>
<text x="93.1" y="59.6">6</text>
<text x="96.6" y="54.3">PC15-OSC32_OUT</text>
<text x="96.6" y="57.9">PD0/OSC_IN</text>
<text x="135.7" y="57.9">BOOT0</text>
<text x="140.8" y="54.3">PB8</text>
<text x="148.3" y="59.6">59</text>
<text x="148.3" y="56.1">60</text>
<text x="159.5" y="55.6">BOOT0</text>
<text x="403.5" y="59.6">2</text>
<text x="420" y="59.6">1</text>
<text x="80.1" y="62.6">nrst</text>
<text x="93.1" y="63.1">7</text>
<text x="96.6" y="61.4">PD1/OSC_OUT</text>
<text x="96.6" y="64.9">NRST</text>
<text x="140.8" y="64.9">PB6</text>
<text x="140.8" y="61.4">PB7</text>
<text x="148.3" y="63.1">58</text>
<text x="159.5" y="62.6">trk03.3</text>
<text x="403.5" y="63.1">4</text>
<text x="407" y="64.9">4</text>
<text x="407" y="61.4">2</text>
<text x="416.5" y="61.4">1</text>
<text x="416.5" y="64.9">3</text>
<text x="420" y="63.1">3</text>
<text x="93.1" y="66.7">8</text>
<text x="93.1" y="70.2">9</text>
<text x="96.6" y="68.4">PC0</text>
<text x="96.6" y="72">PC1</text>
<text x="140.8" y="72">PB4</text>
<text x="140.8" y="68.4">PB5</text>
<text x="148.3" y="70.2">56</text>
<text x="148.3" y="66.7">57</text>
<text x="159.5" y="69.7">SIDE/</text>
<text x="159.5" y="66.1">wprot3.3</text>
<text x="205.5" y="69.7">IP/</text>
<text x="403.5" y="70.2">8</text>
<text x="403.5" y="66.7">6</text>
<text x="407" y="72">8</text>
<text x="407" y="68.4">6</text>
<text x="416.5" y="68.4">5</text>
<text x="416.5" y="72">7</text>
<text x="420" y="66.7">5</text>
<text x="420" y="70.2">7</text>
<text x="91" y="73.7">10</text>
<text x="91" y="77.3">11</text>
<text x="96.6" y="75.5">PC2</text>
<text x="140.8" y="75.5">PB3</text>
<text x="148.3" y="77.3">54</text>
<text x="148.3" y="73.7">55</text>
<text x="203.1" y="76.7">SELECT1</text>
<text x="203.1" y="73.2">SELECT0</text>
<text x="401.5" y="77.3">12</text>
<text x="401.5" y="73.7">10</text>
<text x="407" y="75.5">10</text>
<text x="416.5" y="75.5">9</text>
<text x="420" y="73.7">9</text>
<text x="420" y="77.3">11</text>
<text x="80.1" y="80.3">GND</text>
<text x="80.1" y="83.8">VCC3.313</text>
<text x="96.6" y="79">PC3</text>
<text x="138.7" y="82.6">PC12</text>
<text x="140.5" y="79">PD2</text>
<text x="148.3" y="80.8">53</text>
<text x="157.7" y="83.8">ENC_CLK</text>
<text x="161.2" y="80.3">GND</text>
<text x="205.7" y="83.8">START/</text>
<text x="401.5" y="80.8">14</text>
<text x="407" y="82.6">14</text>
<text x="407" y="79">12</text>
<text x="414.5" y="79">11</text>
<text x="414.5" y="82.6">13</text>
<text x="420" y="80.8">13</text>
<text x="80.1" y="87.3">selx</text>
<text x="91" y="87.8">14</text>
<text x="96.6" y="89.6">PA0-WKUP</text>
<text x="138.7" y="89.6">PC10</text>
<text x="138.7" y="86.1">PC11</text>
<text x="148.3" y="87.8">51</text>
<text x="148.3" y="84.3">52</text>
<text x="157.7" y="87.3">ENC_DT</text>
<text x="206.1" y="87.3">DIRC/</text>
<text x="401.5" y="87.8">18</text>
<text x="401.5" y="84.3">16</text>
<text x="407" y="89.6">18</text>
<text x="407" y="86.1">16</text>
<text x="414.5" y="86.1">15</text>
<text x="414.5" y="89.6">17</text>
<text x="420" y="84.3">15</text>
<text x="420" y="87.8">17</text>
<text x="80.1" y="90.8">STEP/</text>
<text x="91" y="91.4">15</text>
<text x="91" y="94.9">16</text>
<text x="96.6" y="93.1">PA1</text>
<text x="138.7" y="93.1">PA15</text>
<text x="148.3" y="94.9">49</text>
<text x="148.3" y="91.4">50</text>
<text x="157.7" y="90.8">START/</text>
<text x="157.7" y="94.4">SWCLK</text>
<text x="205.4" y="94.4">WRD</text>
<text x="206.2" y="90.8">STEP/</text>
<text x="401.5" y="94.9">22</text>
<text x="401.5" y="91.4">20</text>
<text x="407" y="93.1">20</text>
<text x="414.5" y="93.1">19</text>
<text x="420" y="91.4">19</text>
<text x="420" y="94.9">21</text>
<text x="80.1" y="101.4">GND</text>
<text x="80.1" y="97.9">sely</text>
<text x="91" y="98.4">17</text>
<text x="96.6" y="96.7">PA2</text>
<text x="96.6" y="100.2">PA3</text>
<text x="138.7" y="96.7">PA14</text>
<text x="159.5" y="101.4">GND</text>
<text x="159.5" y="97.9">VCC3.3</text>
<text x="204.5" y="97.9">WRG/</text>
<text x="204.6" y="101.4">TR00/</text>
<text x="401.5" y="102">26</text>
<text x="401.5" y="98.4">24</text>
<text x="407" y="100.2">24</text>
<text x="407" y="96.7">22</text>
<text x="414.5" y="96.7">21</text>
<text x="414.5" y="100.2">23</text>
<text x="420" y="98.4">23</text>
<text x="420" y="102">25</text>
<text x="80.1" y="105">VCC3.319</text>
<text x="138.7" y="107.2">PA13</text>
<text x="148.3" y="105.5">46</text>
<text x="157.7" y="105">SWDIO</text>
<text x="204.8" y="105">WRPT/</text>
<text x="401.5" y="105.5">28</text>
<text x="407" y="107.2">28</text>
<text x="407" y="103.7">26</text>
<text x="414.5" y="103.7">25</text>
<text x="414.5" y="107.2">27</text>
<text x="420" y="105.5">27</text>
<text x="30.7" y="112">VCC3.3</text>
<text x="91" y="109">20</text>
<text x="91" y="112.5">21</text>
<text x="96.6" y="110.8">PA4</text>
<text x="138.7" y="110.8">PA12</text>
<text x="148.3" y="112.5">44</text>
<text x="148.3" y="109">45</text>
<text x="159.5" y="108.5">USB+</text>
<text x="159.5" y="112">USB-</text>
<text x="204.8" y="112">SIDE/</text>
<text x="206.1" y="108.5">RDD</text>
<text x="401.5" y="112.5">32</text>
<text x="401.5" y="109">30</text>
<text x="407" y="110.8">30</text>
<text x="414.5" y="110.8">29</text>
<text x="420" y="109">29</text>
<text x="420" y="112.5">31</text>
<text x="77.2" y="119.1">rdata3.3</text>
<text x="91" y="116.1">22</text>
<text x="91" y="119.6">23</text>
<text x="96.6" y="114.3">PA5</text>
<text x="96.6" y="117.8">PA6</text>
<text x="138.7" y="117.8">PA10</text>
<text x="138.7" y="114.3">PA11</text>
<text x="148.3" y="119.6">42</text>
<text x="148.3" y="116.1">43</text>
<text x="159.5" y="115.5">RX</text>
<text x="159.5" y="119.1">TX</text>
<text x="401.5" y="116.1">34</text>
<text x="407" y="117.8">34</text>
<text x="407" y="114.3">32</text>
<text x="414.5" y="114.3">31</text>
<text x="414.5" y="117.8">33</text>
<text x="420" y="116.1">33</text>
<text x="48.3" y="124.4">nrst</text>
<text x="91" y="123.1">24</text>
<text x="96.6" y="121.4">PA7</text>
<text x="96.6" y="124.9">PC4</text>
<text x="140.8" y="124.9">PA8</text>
<text x="140.8" y="121.4">PA9</text>
<text x="148.3" y="123.1">41</text>
<text x="159.5" y="122.6">WRD</text>
<text x="80.1" y="129.6">DIRC/</text>
<text x="91" y="126.6">25</text>
<text x="91" y="130.2">26</text>
<text x="96.6" y="128.4">PC5</text>
<text x="96.6" y="131.9">PB0</text>
<text x="140.7" y="131.9">PC8</text>
<text x="140.7" y="128.4">PC9</text>
<text x="148.3" y="130.2">39</text>
<text x="148.3" y="126.6">40</text>
<text x="48.3" y="134.9">disp_dio</text>
<text x="80.1" y="136.7">GND</text>
<text x="80.1" y="133.2">GND</text>
<text x="91" y="133.7">27</text>
<text x="91" y="137.2">28</text>
<text x="96.6" y="135.5">PB1</text>
<text x="140.7" y="135.5">PC7</text>
<text x="148.3" y="137.2">37</text>
<text x="148.3" y="133.7">38</text>
<text x="164.7" y="136.7">ja</text>
<text x="76.5" y="143.8">disp_dio</text>
<text x="76.7" y="140.2">disp_clk</text>
<text x="91" y="140.8">29</text>
<text x="96.6" y="139">PB2</text>
<text x="96.6" y="142.5">PB10</text>
<text x="138.7" y="142.5">PB15</text>
<text x="140.7" y="139">PC6</text>
<text x="148.3" y="140.8">36</text>
<text x="48.3" y="145.5">disp_clk</text>
<text x="80.1" y="147.3">GND</text>
<text x="91" y="144.3">30</text>
<text x="96.6" y="146.1">PB11</text>
<text x="138.7" y="149.6">PB13</text>
<text x="138.7" y="146.1">PB14</text>
<text x="148.3" y="147.8">34</text>
<text x="148.3" y="144.3">35</text>
<text x="80.1" y="150.8">VCC3.332</text>
<text x="138.7" y="153.1">PB12</text>
<text x="148.3" y="151.3">33</text>
<text x="48.3" y="175.5">nrst</text>
<text x="196.5" y="179">IP/</text>
<text x="46.6" y="187.9">BOOT0</text>
<text x="103" y="186.1">index3.3</text>
<text x="193" y="209">TR00/</text>
<text x="103" y="216.1">trk03.3</text>
<text x="191.2" y="237.2">WRPT/</text>
<text x="101.2" y="244.3">wprot3.3</text>
<text x="193" y="267.2">RDD</text>
<text x="100.1" y="274.3">rdata3.3</text>
<text x="48.3" y="291.9">disp_clk</text>
<text x="48.3" y="288.4">disp_dio</text>
<text x="48.3" y="299">GND</text>
<text x="48.3" y="295.5">VCC3.3</text>
<text x="46.6" y="321.9">ENC_CLK</text>
<text x="46.6" y="325.4">ENC_DT</text>
<text x="46.6" y="329">ja</text>
<text x="46.6" y="332.5">GND</text>
<text x="220.5" y="346.8">GND</text>
<text x="51.9" y="353.7">SELECT0</text>
<text x="88.9" y="348.4">nrst</text>
<text x="88.9" y="351.9">RX</text>
<text x="133" y="348.4">GND</text>
<text x="133" y="351.9">VCC</text>
<text x="157.7" y="348.4">USB+</text>
<text x="220.5" y="353.8">D-</text>
<text x="220.5" y="350.3">D+</text>
<text x="58.9" y="357.2">selx</text>
<text x="88.9" y="355.4">TX</text>
<text x="88.9" y="359">VCC3.3</text>
<text x="127.7" y="355.4">SWCLK</text>
<text x="127.7" y="359">SWDIO</text>
<text x="220.5" y="357.4">VCC</text>
<text x="51.9" y="360.9">SELECT1</text>
<text x="88.9" y="362.5">BOOT0</text>
<text x="127.7" y="362.5">VCC3.3</text>
<text x="157.7" y="360.7">USB-</text>
<text x="311.1" y="360.7">sely</text>
<text x="311.1" y="371.3">selx</text>
</g>
<g font-size="3.2" fill="#f00">
<text x="148.3" y="42">64</text>
<text x="135.8" y="43.7">VDD_3</text>
<text x="96.6" y="86.1">VDDA</text>
<text x="135.8" y="100.2">VDD_2</text>
<text x="148.3" y="98.4">48</text>
<text x="96.6" y="107.2">VDD_4</text>
<text x="96.6" y="153.1">VDD_1</text>
</g>
<g font-size="3.2">
<text x="136.3" y="47.3">VSS_3</text>
<text x="148.3" y="45.5">63</text>
<text x="91" y="80.8">12</text>
<text x="96.6" y="82.6">VSSA</text>
<text x="91" y="102">18</text>
<text x="148.3" y="102">47</text>
<text x="96.6" y="103.7">VSS_4</text>
<text x="136.3" y="103.7">VSS_2</text>
<text x="91" y="147.8">31</text>
<text x="96.6" y="149.6">VSS_1</text>
<text x="37.2" y="290.7">4</text>
<text x="37.2" y="297.7">2</text>
<text x="37.2" y="294.2">3</text>
<text x="37.2" y="300.6">1</text>
<text x="37.2" y="327.7">3</text>
<text x="37.2" y="324.2">4</text>
<text x="37.2" y="334.1">1</text>
<text x="37.2" y="331.3">2</text>
<text x="106.5" y="350.3">1</text>
<text x="106.5" y="353.8">3</text>
<text x="117.2" y="350.3">2</text>
<text x="117.2" y="353.8">4</text>
<text x="36.8" y="355.6">3</text>
<text x="36.8" y="359.1">2</text>
<text x="106.5" y="357.4">5</text>
<text x="117.2" y="357.4">6</text>
<text x="36.8" y="362.7">1</text>
<text x="106.5" y="360.9">7</text>
<text x="106.5" y="364.4">9</text>
<text x="115.2" y="364.4">10</text>
<text x="117.2" y="360.9">8</text>
</g>
<g font-size="2.8" fill="#840000">
<text x="116.9" y="186.9">1</text>
<text x="135.4" y="186.9">2</text>
<text x="116.9" y="216.9">3</text>
<text x="135.4" y="216.9">4</text>
<text x="30.5" y="225.7">11</text>
<text x="47.2" y="225.7">10</text>
<text x="30.5" y="243.4">13</text>
<text x="47.2" y="243.4">12</text>
<text x="116.9" y="245.1">5</text>
<text x="135.4" y="245.1">6</text>
<text x="116.9" y="275.1">9</text>
<text x="135.4" y="275.1">8</text>
</g>
</svg>
